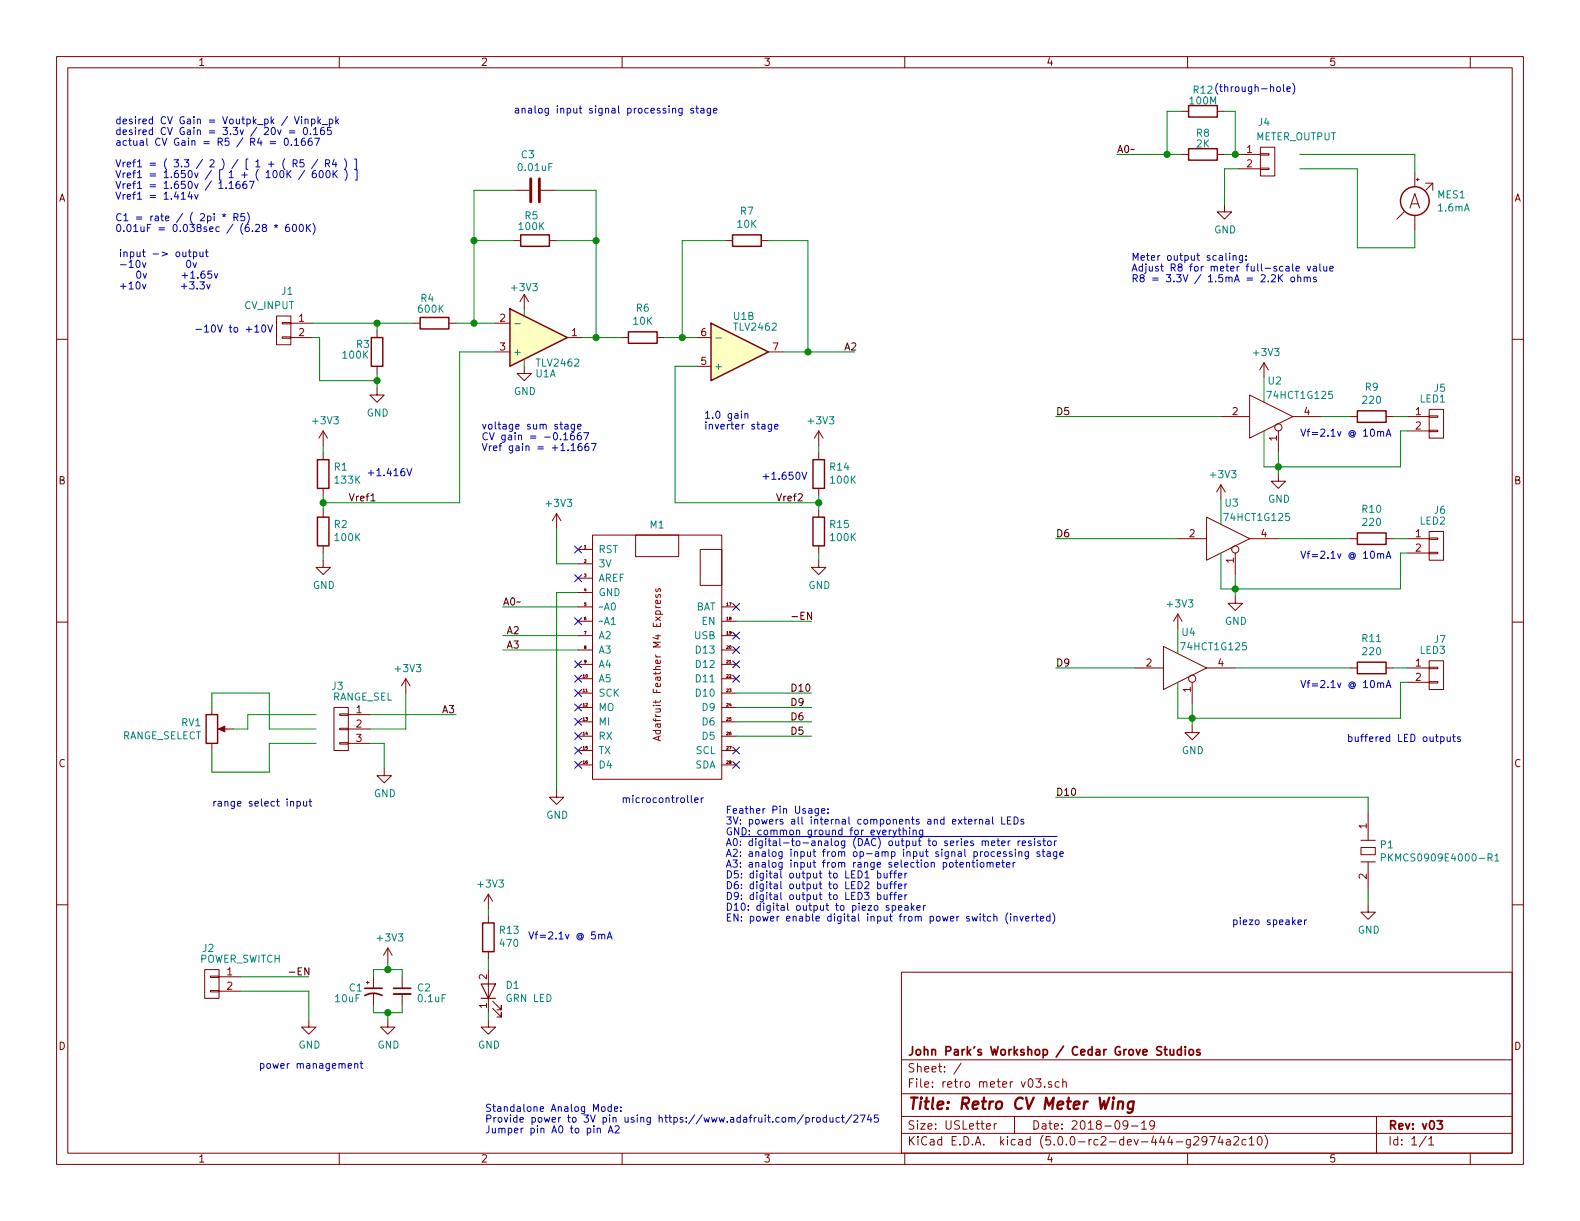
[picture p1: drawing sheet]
<svg xmlns="http://www.w3.org/2000/svg" width="279mm" height="216mm" viewBox="0 0 279 216" stroke-linecap="round" stroke-linejoin="round" font-family="sans-serif">
<g fill="none" stroke="#840000" stroke-width=".18">
<path d="M10 10h259.4v195.9h-259.4zM12 12h255.4v191.9h-255.4zM60 10v2M110 10v2M160 10v2M208.9 19.7h1.3M210 10v2M215.3 19.7h1.2M260 10v2M90.8 33.7h2.8M95.6 33.7h2.8M208.9 27.3h1.3"/>
<path d="M215.3 27.3h1.2M216.5 36.2v1.3h1.3l-1.3 1.2-1.2-1.2h1.2M219.1 27.3h3.8M219.1 29.8h3.8M222.9 29.7h1.5v.3h-1.5zM222.9 27.2h1.5v.2h-1.5zM222.9 26h2.5v5.1h-2.5zM248.3 37.5l-1.3 1.2M250.2 30.5v2.5M250.2 38.1v2.5M250.4 31.8h.6M250.7 31.5v.5"/>
<path d="M252.1 32.4h1.3v1.3M253.4 32.4l-1.3 1.3M10 60h2M48.9 55.9h2.5v5.1h-2.5zM49.9 59.6h1.5v.2h-1.5zM49.9 57h1.5v.3h-1.5zM51.4 57.2h3.8M51.4 59.7h3.8M66.7 58.4v1.3M73 57.2h1.3M79.4 57.2h1.2M87.6 57.2h2.6"/>
<path d="M90.8 42.5h1.3M92.7 52.1l-.8 1.2M92.7 52.1v2.5M92.7 52.1l.8 1.2M97.2 42.5h1.2M100.3 59.7h2.6M109.9 59.7h1.2M116.2 59.7h1.3M123.2 59.7h2.5M128.3 42.5h1.2M134.6 42.5h1.3M267.4 60h2"/>
<path d="M57.1 76.2v2.5M57.1 76.2l-.7 1.3M57.1 76.2l.8 1.3M66.7 68.6v1.3h1.2l-1.2 1.2-1.3-1.2h1.3M66.7 64.8v1.2M87.6 62.2h2.6M92.7 64.8v1.2h1.3l-1.3 1.3-1.3-1.3h1.3M123.2 64.8h2.5M135.9 62.2h2.5M144.8 76.2v2.5M144.8 76.2l-.8 1.3M144.8 76.2l.7 1.3"/>
<path d="M215.9 73.7h5.1M221 69.9l7.6 3.8-7.6 3.8zM223.5 64.1l-.7 1.3M223.5 64.1v2.6M223.5 64.1l.8 1.3M226.1 76.2v3.8M228.6 73.7h5.1M238.8 73.7h1.2M245.1 73.7h1.3M248.9 73.7h3.8M248.9 76.2h3.8M252.7 76.1h1.6v.2h-1.6z"/>
<path d="M252.7 73.5h1.6v.3h-1.6zM252.7 72.4h2.6v5.1h-2.6zM57.1 99.1v1.2h1.3l-1.3 1.3-1.2-1.3h1.2M57.1 80v1.3M57.1 86.4v1.2M57.1 90.2v1.2M57.1 96.5v1.3M98.4 90.8l-.7 1.3M98.4 90.8v2.5M98.4 90.8l.8 1.3M102.2 97.2h2.6M102.2 99.7h2.6"/>
<path d="M104.8 94.6h22.8v43.2h-22.8zM112.4 94.6h7.6v3.8h-7.6zM123.8 97.2h3.8v6.3h-3.8zM144.8 99.1v1.2h1.2l-1.2 1.3-1.3-1.3h1.3M144.8 80v1.3M144.8 86.4v1.2M144.8 90.2v1.2M144.8 96.5v1.3M208.3 95.3h5.1M213.4 91.4l7.6 3.9-7.6 3.8zM215.9 85.7l-.8 1.3M215.9 85.7v2.6"/>
<path d="M215.9 85.7l.8 1.3M218.4 97.8v3.8M221 95.3h5.1M226.1 83.8v1.3h1.2l-1.2 1.3-1.3-1.3h1.3M238.8 95.3h1.2M245.1 95.3h1.3M248.9 95.3h3.8M248.9 97.8h3.8M252.7 97.7h1.6v.2h-1.6zM252.7 95.1h1.6v.3h-1.6zM252.7 94h2.6v5.1h-2.6zM10 110h2"/>
<path d="M102.2 107.3h2.6M102.2 109.9h2.6M102.2 112.4h2.6M102.2 114.9h2.6M102.2 117.5h2.6M102.2 102.2h2.6M102.2 104.8h2.6M116 105.2v.3l.1 .1h.2l.1-.4h.3v.4M116 104.1v.3l.1 .2 .2-.1 .1-.4h.3v.5M116.7 106.2l.1 .4-.2 .1h-.6v-.5l.3-.1 .1 .6M127.6 107.3h2.6M127.6 109.9h2.6"/>
<path d="M127.6 112.4h2.6M127.6 114.9h2.6M127.6 117.5h2.6M200.7 118.1h5M205.7 114.3l7.7 3.8-7.7 3.8zM208.3 108.6l-.8 1.3M208.3 108.6v2.5M208.3 108.6l.7 1.3M213.4 118.1h5M218.4 105.4v1.3h1.3l-1.3 1.3-1.2-1.3h1.2M238.8 118.1h1.2M245.1 118.1h1.3"/>
<path d="M248.9 118.1h3.8M252.7 118h1.6v.2h-1.6zM252.7 116.8h2.6v5.1h-2.6zM267.4 110h2M37.5 125.1v1.3M37.5 131.4v1.3M39 128.9h2.3M59.1 125.1h2.5v7.6h-2.5zM60.1 131.3h1.5v.3h-1.5zM60.1 128.8h1.5v.2h-1.5zM60.1 126.2h1.5v.3h-1.5zM61.6 126.4h3.8"/>
<path d="M61.6 128.9h3.8M61.6 131.4h3.8M67.9 135.9v1.3h1.3l-1.3 1.2-1.2-1.2h1.2M71.8 120l-.8 1.3M71.8 120v2.6M71.8 120l.7 1.3M98.4 139.7v1.3h1.3l-1.3 1.2-1.2-1.2h1.2M102.2 120h2.6M102.2 122.6h2.6M102.2 125.1h2.6M102.2 127.6h2.6M102.2 130.2h2.6"/>
<path d="M102.2 132.7h2.6M102.2 135.3h2.6M116.4 130.3v.6M116.8 130.1l-1.3 .5 1.3 .4M127.6 120h2.6M127.6 122.6h2.6M127.6 125.1h2.6M127.6 127.6h2.6M127.6 130.2h2.6M127.6 132.7h2.6M127.6 135.3h2.6M210.8 128.3v1.2h1.3l-1.3 1.3-1.3-1.3h1.3"/>
<path d="M210.8 120.7v3.8M248.9 120.7h3.8M252.7 120.5h1.6v.3h-1.6zM10 160h2M86.4 158.1v2.6M86.4 158.1l-.8 1.3M86.4 158.1l.7 1.3M240.7 149.9h2.5v1.2h-2.5zM240.7 152.4h2.5M240.7 148.6h2.5M241.9 143.5v5.1M241.9 152.4v5.1"/>
<path d="M267.4 160h2M36.2 171.5h2.5v5h-2.5zM37.2 175.1h1.5v.3h-1.5zM37.2 172.6h1.5v.2h-1.5zM38.7 172.7h3.8M38.7 175.3h3.8M64.8 173.7h.5M65 173.5v.5M66 172.7v2.1M66 175.8v2M68.6 167.6l-.8 1.3M68.6 167.6v2.6"/>
<path d="M68.6 167.6l.7 1.3M71.1 172.7v2.1M71.1 175.8v2M86.4 161.9v1.3M86.4 168.3v1.2M86.4 171.5v7.6M87.1 178.3l1.5 1.5v-.7v.7h-.7M87.1 177l1.5 1.6v-.8v.8h-.7M159.4 171.9h108v32h-108zM241.9 160v1.3h1.3l-1.3 1.3-1.2-1.3h1.2M54.6 180.3v1.3h1.3l-1.3 1.3-1.3-1.3h1.3M68.6 180.3v1.3h1.2l-1.2 1.3-1.3-1.3h1.3"/>
<path d="M86.4 180.3v1.3h1.2l-1.2 1.3-1.3-1.3h1.3M159.4 197.4h108M159.4 193.4h108M159.4 187.4h108M170 188l-1.3 1.9M174.4 199.2l.8-.2-.1-.2-.4-.1-.3 .2 .1 .7h.6M175.8 198.7v1M176.2 198.7l-.3 .1-.1 .2M179.4 197.4v3M183.2 190.8h.9l-.5 .5 .4 .2v.6l-.2 .2-.6-.2M184.7 192.1v.2M186 191.3h-.4l-.2 .2v.2l.6 .1v.4h-.6"/>
<path d="M187.3 191.3h-.4l-.3 .2 .1 .7h.6M187.9 191.4l.3-.1h.3l.1 1M187.9 190.8v1.5M199.4 198.8l-.1 .2a.48 .48 0 0 1-.6 0v-.7a.48 .48 0 0 1 .6-.1l.1 .1a1.19 1.19 0 0 1-.2 1.3l-.5 .1M200.1 199.1h1.1M201.9 198.6l.4-.4v1.5M201.9 199.7h.8M204.2 198.8l-.3 .3h-.3l-.3-.3v-.3l.2-.3h.4l.2 .1a1.13 1.13 0 0 1-.2 1.3l-.4 .1M243.4 197.4v6.5M60 203.9v2M110 203.9v2M159.4 200.4h108"/>
<path d="M160 203.9v2M210 203.9v2M210.5 201.5v1.2l-.3 .3-.3-.1M210.5 201.5h-.4l-.3 .3 .1 .5 .2 .2 .4-.1M211.1 201.1l.3-.1h.3l.3 .4-1 1.1h1M213.4 201.6l-.1 .2a.48 .48 0 0 1-.7 0v-.7a.48 .48 0 0 1 .7-.1v.1a1.19 1.19 0 0 1-.2 1.3l-.4 .1M213.9 201h1l-.6 1.5M215.8 200.9l-.4 1.1h.9M216.1 201.5v1M216.9 201.5h.6l.1 1M217.6 201.8l-.6 .1a.29 .29 0 0 0-.2 .3 .29 .29 0 0 0 .2 .3l.6-.1M218.2 201.1l.2-.1h.4l.2 .4-.9 1.1h.9"/>
<path d="M220.3 201.5h-.4l-.3 .3 .1 .5 .2 .2 .4-.1M220.9 201.4l.4-.4v1.5M220.9 202.5h.9M222.5 201.1l.2-.1a.81 .81 0 0 1 .6 .6 .81 .81 0 0 1-.3 .8l-.2 .1a.79 .79 0 0 1-.3-1.4zM223.7 200.8a1.71 1.71 0 0 1 0 2.2M252.2 200.9l-1.2 1.9M252.7 201.4l.4-.4v1.5M252.7 202.5h.8M260 203.9v2"/>
<circle cx="226.1" cy="75.6" r=".63"/>
<circle cx="218.4" cy="97.2" r=".63"/>
<circle cx="210.8" cy="120" r=".63"/>
</g>
<g fill="none" stroke="#840000" stroke-width=".3">
<path d="M64.5 176a3.2 3.2 0 0 1 3.1 0M64.5 174.8h3.1M69.6 174.8h3M205.8 185.6h.6M206 185.1v1.3l.4 .2M206.9 185.6l.1 .9 .3 .1 .2-.2M207.5 185.6v1M208.9 185.6h-.4l-.3 .3 .1 .5 .2 .2 .4-.1M208.9 185.1v1.5M209.6 185.1v.1M209.6 185.6v1M210.3 185.7l.2-.1 .5 .1v.7l-.3 .2-.4-.2z"/>
<path d="M212.2 185.6a.37 .37 0 0 0-.6 .2l.1 .2 .5 .1v.2l-.2 .3-.4-.1M254.1 198.2h1l-.5 .6 .4 .1v.6l-.2 .2-.7-.2"/>
</g>
<path d="M196.8 194.8l-.1 1.3M196.9 194.1l-.1 .1 .1 .1 .1-.1-.1-.1v.2M197.8 194.9a.5 .5 0 0 1 .8 .1l-.1 1.1M197.8 194.8l-.2 1.3M200.5 194.8l-.2 1.6a.6 .6 0 0 1-.9 .3M200.5 194.8a.68 .68 0 0 0-1 .3l-.1 .6 .2 .3 .1 .1 .6-.1" fill="none" stroke="#840000" stroke-width=".41"/>
<g fill="none" stroke="#840000" stroke-width=".25">
<path d="M210.2 18.7h5.1v2h-5.1zM210.2 26.3h5.1v2h-5.1zM65.7 59.7h2v5.1h-2zM74.3 56.1h5.1v2.1h-5.1zM90.2 54.6l10.1 5.1-10.1 5.1zM92.1 41.5h5.1v2.1h-5.1zM111.1 58.7h5.1v2h-5.1zM125.7 57.2l10.2 5-10.2 5.1zM129.5 41.5h5.1v2.1h-5.1zM240 72.6h5.1v2.1h-5.1zM56.1 81.3h2.1v5.1h-2.1zM56.1 91.4h2.1v5.1h-2.1z"/>
<path d="M143.8 81.3h2v5.1h-2zM143.8 91.4h2v5.1h-2zM240 94.2h5.1v2.1h-5.1zM240 117.1h5.1v2h-5.1zM36.4 126.4h2.1v5h-2.1zM85.3 163.2h2.1v5.1h-2.1z"/>
<circle cx="250.2" cy="35.6" r="2.54"/>
</g>
<g fill="none" stroke="#0000c2" stroke-width=".18">
<path d="M120.6 19.2v1.1l-.2 .1-.3-.1M120.6 19.2h-.3l-.3 .2 .1 .5h.5M122.6 19.2h-.3l-.2 .1 .1 .2 .4 .1v.3h-.5M123 19.2h.5M123.2 18.7v1.1l.3 .2M124 19.2h.4l.1 .8M124.5 19.5h-.4l-.2 .2 .1 .2h.5M125.7 19.2v1l-.3 .2-.3-.1M125.7 19.2h-.4l-.3 .2 .1 .5h.6M126.2 19.6l.6-.1-.1-.3h-.3l-.2 .1v.6h.5M225.9 15.4l.3-.1 .2 .2-.1 .6-.3 .1-.2-.2zM227 14.9v1.1l.2 .2"/>
<path d="M227.6 15.7l.6-.1-.1-.2-.3-.1-.2 .2v.6h.5M228.6 14.7a1.47 1.47 0 0 1 0 2M32.1 35.2h.7M33.6 33.9l-.3 .9h.8M33.9 34.4v.8M34.4 34.4l.3 .8 .3-.8M37.9 37.8v.1M37.9 38.2v.8M38.7 33.3h.7M39.3 37.9l.3 .2 .3-.2M39.4 38.3l.2-.2 .2 .2M39.6 37.8v.3"/>
<path d="M40 33.2v.1M40.5 32.4l.4-.3v1.2M40.5 33.3h.7M41.4 38.4l.6-.1v-.4l-.1-.1h-.5v1.2M41.7 38.4l.4 .6M42.3 32.1l-.4 .1-.2 .4 .1 .6 .2 .1h.3l.2-.2-.2-.5-.3-.1-.3 .3M43.2 37.8h-.6v.6l.5-.1 .2 .2v.3l-.2 .2-.5-.1M43.5 32.1h-.3a.87 .87 0 0 0 0 1.2l.4-.1v-.5l-.4-.2-.2 .3M43.7 37.6a1.47 1.47 0 0 1 0 1.9M44.1 32.1h.8l-.5 1.2M47.8 25h.9M47.8 25.4h.9"/>
<path d="M48.5 39.9l.3 .1 .3-.1M48.8 39.7v.3M50.4 24.6l.2-.2a.69 .69 0 0 1 .4 .7 .69 .69 0 0 1-.4 .6l-.2-.1-.1-.4zM50.4 28.1a1.47 1.47 0 0 0 0 1.9M50.7 30.1v1.3M50.9 30.7l.6 .7M51.1 39.7h-.2a.79 .79 0 0 0-.2 1.2h.4l.1-.5-.2-.2h-.3l-.2 .2M51.2 23.1h.9M51.2 23.5h.9M51.5 30.1l-.8 .8M51.5 25.6v.1M51.8 28.9l.7-.1v-.4l-.2-.2h-.5v1.3"/>
<path d="M51.8 39.8l.2-.1a.69 .69 0 0 1 .4 .6 .69 .69 0 0 1-.4 .6l-.2-.2-.1-.2zM52.1 24.8l.3-.4v1.3M52.1 25.7h.7M52.1 28.9l.5 .6M53 39.8l.2-.1a.67 .67 0 0 1 .5 .6 .67 .67 0 0 1-.5 .6l-.3-.4zM53.3 20.6v.2M53.3 21.1v.8M53.7 28.2h-.6l-.1 .7 .5-.2 .3 .3v.3l-.3 .2-.5-.1M53.8 22.7l.1-.2a.67 .67 0 0 1 .5 .7 .67 .67 0 0 1-.5 .6l-.2-.2-.1-.3zM53.9 24.4l-.4 .1a.87 .87 0 0 0 0 1.2l.4-.1v-.6l-.4-.1-.2 .3M53.9 30.1l-1.1 1.6M53.9 21.2l.2-.1h.3l.1 .8"/>
<path d="M53.9 21.1v.8M54.2 39.7v1.2M54.9 23.7v.1M54.9 39.7l-.7 .7M55.1 21.1h.3l.3 .2-.1 .5h-.5M55.1 24.4h-.2a.79 .79 0 0 0-.2 1.3l.5-.1v-.6l-.5-.1-.2 .3M55.1 21.1v1.2M55.3 39.5a1.47 1.47 0 0 1 0 1.9M55.4 22.9l.4-.4v1.3M55.4 23.8h.8M55.7 24.4h.8l-.5 1.3M55.8 30.1l-.4 .1a.87 .87 0 0 0 0 1.2h.4l.2-.5-.3-.3h-.3l-.2 .3"/>
<path d="M56.2 28.2l-1.1 1.6M56.2 20.6v1.3M56.4 21.4l.3 .5M56.5 30.3l.2-.2a.67 .67 0 0 1 .5 .7 .67 .67 0 0 1-.5 .6l-.2-.1-.1-.4zM56.7 21.1l-.5 .4M57 22h.9M57.3 22.5l-.5 .2-.1 .4v.6l.2 .1 .4-.1 .1-.1-.1-.5-.4-.1-.2 .3M57.6 28.9h.6v-.5l-.1-.2h-.5v1.3M57.8 30.3l.1-.2a.67 .67 0 0 1 .5 .7 .67 .67 0 0 1-.5 .6l-.3-.5zM57.9 28.9l.4 .6M58.2 21.1h.4l.3 .2-.2 .5h-.5M58.2 21.1v1.2"/>
<path d="M58.5 22.5h-.6v.6l.2-.1 .4 .1v.6l-.1 .1-.5-.1M58.9 30.1v1.3M59.1 28.2l-.3 .9h.8M59.1 30.7l.5 .7M59.4 20.6v1.3M59.4 28.7v.8M59.5 21.4l.4 .5M59.6 30.1l-.7 .8M59.9 21.1l-.5 .4M60.9 28.1a1.47 1.47 0 0 1 0 1.9M61 30a1.47 1.47 0 0 1 0 1.9M62.7 28.1h.3v1.8h-.3"/>
<path d="M62.8 30h.3v1.9h-.3M24.3 48.1l.2-.2a.67 .67 0 0 1 .4 .7 .67 .67 0 0 1-.4 .6l-.3-.5zM25.2 46.5l.3 .8 .3-.8M25.2 50.3l.3 .8 .3-.8M25.3 48.4l.3 .8 .3-.8M32.1 50.6h.9M32.2 48.7h1M32.6 50.1v1M32.7 48.2v1M33.1 46.2l.2-.2a.67 .67 0 0 1 .4 .7 .67 .67 0 0 1-.4 .6l-.3-.2v-.3zM33.3 44.6h.5M33.5 44.1v1.1l.3 .2"/>
<path d="M33.5 49.8h.8l-.4 .5 .4 .1-.1 .7h-.5l-.2-.1M33.7 48.3l.4-.4v1.3M33.7 49.2h.7M34.1 46.5l.3 .8 .3-.8M34.2 44.6h.4l.2 .2-.1 .5h-.5M34.2 44.6v1.2M34.9 51v.1M35 49.1v.1M35.4 44.6v.7l.3 .1 .2-.1M35.4 49.8h.7l-.4 .5 .4 .1v.5l-.2 .2-.5-.1M35.9 44.6v.8M36.1 47.9l-.3 .1a.87 .87 0 0 0 0 1.2l.3-.1 .2-.4-.3-.3h-.2l-.3 .3"/>
<path d="M36.3 44.6h.5M36.5 44.1v1.1l.3 .2M36.6 50.3l.3 .8 .3-.8M37.4 47.9h-.6v.6l.1-.1 .5 .1v.6l-.2 .1-.4-.1M37.9 48.4l.3 .8 .3-.8M45.1 57.8l.3-.3v1.2M45.1 58.7h.7M46.4 57.6l.2-.1a.67 .67 0 0 1 .4 .6 .67 .67 0 0 1-.4 .6l-.2-.1-.1-.4zM47.3 57.5l.5 1.2 .4-1.2M48.6 40.2l.2-.2 .2 .2M54.4 40.2l.5 .7M216.8 44.8v1l.2 .2"/>
<path d="M217.4 44.8v.1M217.4 45.2v.8M218.1 45.3l.1-.1h.3l.1 .8M218.1 45.2v.8M219.7 45.2v1.1l-.2 .2-.3-.1M219.7 45.2h-.3l-.2 .2 .1 .6h.4M220.3 45.9v.1M220.3 45.2v.2M226.1 48.6v1.2M226.3 49.1l.5 .7M226.8 48.6l-.7 .7M228.3 49.1l.2-.1 .4 .1v.5l-.1 .2h-.3l-.2-.1z"/>
<path d="M228.6 46.7v1.1l.2 .1M229.2 47.5l.6-.1-.1-.3h-.3l-.2 .2v.6h.5M229.5 49.1l.2-.1h.3v.8M229.5 48.6v1.2M230.6 49.1l.2-.1h.3l.1 .8M230.6 49v.8M231.2 47.1l.3 .8 .3-.8M231.2 49.2l.1-.2h.3l.1 .8M232.3 47.1h.4l.1 .8M232.7 49h-.3l-.1 .2v.2l.4 .1v.3h-.4M232.8 47.4h-.4l-.2 .2 .1 .3h.5M233.4 46.7v1.1l.2 .1"/>
<path d="M234.1 47.1v.8h.3l.2-.1M234.6 47.1v.8M235.2 47.5l.6-.1-.1-.3h-.3l-.2 .2v.6h.5M99.7 76.9l.3-.4v1.3M99.7 77.8h.7M99.9 75.1h.5l.1 .8M100.5 75.3l-.5 .1-.2 .2 .1 .2h.6M101 78.8l.4-.4v1.3M101 79.7h.7M101.5 76.5l-.4 .1a.87 .87 0 0 0 0 1.2l.4-.2v-.5l-.4-.1-.2 .2M101.6 75l-.1 1.2-.1 .1-.3-.1M101.6 75.1l-.4-.1-.2 .3 .1 .5h.5"/>
<path d="M102.2 75.4l.5-.1v-.2l-.4-.1-.1 .2v.6h.5M102.7 76.5l-.4 .1a.81 .81 0 0 0 0 1.2l.4-.1 .1-.5-.2-.2h-.3l-.2 .2M102.8 78.4l-.4 .1a.87 .87 0 0 0 0 1.2l.4-.1 .1-.5-.2-.2h-.3l-.2 .2M103.2 76.5h.9l-.6 1.3M104 78.4l-.3 .1a.87 .87 0 0 0 0 1.2l.4-.1v-.6l-.4-.1-.3 .2M104.6 78.4h.8l-.5 1.3M131.7 73.3l.2-.2 .3 .1 .1 .8M131.7 73.1v.9M136.4 75v1l-.2 .3-.3-.1M136.4 75.1l-.3-.1-.3 .3 .2 .5h.4M137 75.4l.6-.1-.1-.2-.3-.1-.2 .2v.6h.5M243.6 76.4l.2-.1 .3 .1v.7"/>
<path d="M244.1 76.5l.2-.2 .3 .1 .1 .7M245.1 77.1l.4-1.2 .4 1.2M245.2 76.8h.6M72 82.9l.4 1.2 .4-1.2M141.8 83.5l.4 1.3 .5-1.3M243.6 98l.2-.1h.3v.8M244.1 98.1l.2-.2h.3l.1 .8M245.1 98.7l.4-1.2 .4 1.2M245.2 98.4h.6M243.6 120.9l.2-.1h.3v.8M244.1 120.9l.2-.1h.3l.1 .8M245.1 121.6l.4-1.3 .4 1.3"/>
<path d="M245.2 121.2h.6M255.9 130.3l.1 .8h.3l.2-.1M256.5 130.3v.8M256.9 130.3h.5M257 129.8v1.1l.4 .2M258.2 130.3h-.3l-.2 .2 .1 .1 .4 .2v.3h-.5M52.5 141.8l.4-.1 .2 .2-.1 .6h-.5M52.5 141.7v1.3M53.7 141.7v.8h.4l.1-.1M54.2 141.7v.8M54.6 141.7h.5M54.8 141.3v1.1l.3 .1"/>
<path d="M122.3 140.6v1.1l.1 .2M122.9 141.5l.6-.1-.1-.3h-.4l-.1 .1v.7h.5M124 141.1v.8M124.4 141.1l-.4 .2M144.7 143v1l-.2 .2h-.3M144.7 143h-.4l-.2 .2 .1 .6h.5M145.3 143.4l.6-.1-.1-.3h-.4l-.1 .2v.6h.5M146.4 143.7v.1M146.4 143v.2M155.2 154.5l.3-.1 .3 .2-.1 .6h-.5M155.2 156.4l.3-.1 .3 .2-.1 .6h-.5M155.2 158.3l.3-.1 .3 .2-.1 .6h-.5"/>
<path d="M155.2 154v1.2M155.2 155.9v1.2M155.2 157.8v1.3M156.3 154.4l.1 .8h.3l.2-.1M156.3 156.3l.1 .8h.3l.2-.1M156.3 158.2l.1 .8 .3 .1 .2-.2M156.9 154.4v.8M156.9 156.3v.8M156.9 158.2v.9M157.3 156.3h.5M157.3 158.2h.5M157.8 154l-.3 .2v1"/>
<path d="M157.8 155.9l-.3 .2v1M157.8 157.8l-.3 .2v1.1M157.9 146.8l.3 .8M158 156.3h.5M158 158.2h.5M158.5 146.8l-.4 1.1-.2 .2M158.5 154l-.3 .2v1M158.5 155.9l-.3 .2v1M158.5 157.8l-.3 .2v1.1M158.8 146.8h.5M158.9 154.8l.6-.1-.1-.2-.3-.1-.2 .2v.6h.5M158.9 156.7l.6-.1-.1-.2-.3-.1-.2 .2v.6h.5"/>
<path d="M158.9 158.6l.6-.1-.1-.2-.3-.1-.2 .2v.6h.5M159 146.4v1l.3 .2M159.7 146.9l.2-.1h.3l.1 .8M159.7 146.4v1.2M160 154.4v.8M160 156.3v.8M160 158.2v.9M160.4 154.4l-.4 .2M160.4 156.3l-.4 .2M160.4 158.2l-.4 .2M160.9 146.8v.8M161.2 159.7v1.3"/>
<path d="M161.5 146.9l.1-.1h.4v.8M161.5 146.8v.8M163.2 146.8l-.1 1.1-.2 .2-.3-.1M163.2 146.8h-.4l-.2 .2 .1 .6h.5M169.7 152.9l.7-.1-.1-.2-.3-.1-.3 .2 .1 .6h.5M170.9 152.6l.2-.1 .3 .1v.7M170.9 152.5v.8M171.3 145.3l.6-.1-.1-.3h-.4l-.1 .2v.6h.5M172.1 152.1v1.1l.3 .1M172.4 144.9v.8M172.8 144.9l-.4 .2M172.8 152.5v.8"/>
<path d="M173.2 145l.2-.1h.3l.1 .8M173.2 144.9v.8M173.4 152.6l.2-.1 .3 .1 .1 .5-.1 .2h-.3l-.2-.1zM173.4 147.9h13.5M173.7 148.8l.2-.1h.3v.8M174.2 148.9l.2-.2h.3l.1 .8M174.3 144.9h.5l.1 .8M174.5 152.6l.2-.1 .3 .1 .1 .7M174.5 152.5v.8M174.9 145.2h-.4l-.2 .2v.3h.6M175.1 152.7l.2-.2 .3 .1v.7M175.3 149.1l.6-.1v-.3h-.4l-.2 .2 .1 .6h.5"/>
<path d="M175.5 144.4v1.1l.2 .2M175.9 150.6h-.4l-.2 .2 .1 .6h.5M176.2 152.9l.6-.1-.1-.2-.3-.1-.2 .2v.6h.5M176.3 148.7h.5M176.4 151l.6-.1-.1-.3h-.4l-.1 .2v.6h.5M176.5 148.3v1.1l.3 .1M177.1 144.4v1.3h.6M177.1 149.1l.6-.1v-.3h-.4l-.2 .2 .1 .6h.5M177.1 152.5h.5M177.3 152.1v1.1l.3 .1M177.9 150.6h-.3l-.2 .2 .1 .2 .4 .1v.3h-.5M178 152.9l.6-.1-.1-.2-.3-.1-.2 .2 .1 .6h.4"/>
<path d="M178.2 145.1h.4M178.3 148.7v.8M178.6 148.7l-.3 .2M178.8 144.4h-.6v1.3h.6M178.9 150.6h-.3l-.1 .2v.2l.4 .1v.3h-.4M179.1 152.5v.8M179.3 144.4a.64 .64 0 0 1 .7 .7 .64 .64 0 0 1-.7 .6zM179.5 152.5l-.3 .1-.1 .1M179.6 150.2v.1M179.6 150.6v.8M180 148.7v.8M180.2 150.7l.1-.1h.3l.1 .8"/>
<path d="M180.2 150.6v.8M180.4 148.7l-.4 .2M180.8 149.1l.6-.1-.1-.3h-.4l-.1 .2v.6h.5M181 144.9h-.3l-.2 .2 .1 .1 .4 .2v.3h-.5M181.9 150.6v1l-.3 .3-.3-.1M181.9 150.6h-.4l-.2 .2 .1 .6h.5M182.3 148.7h-.3l-.1 .2v.1l.4 .2v.3h-.4M183 148.3v.1M183 148.7v.8M183.8 150.6h-.3l-.1 .2v.2l.4 .1v.3h-.4M184 148.7h-.3l-.2 .2v.1l.5 .2v.3h-.5M184.3 150.6h.5"/>
<path d="M184.4 148.7h.5M184.5 150.2v1.1l.3 .1M184.6 148.3v1.1l.3 .1M185.2 150.6h.5v.8M185.3 148.8l.2-.1 .4 .1v.5l-.1 .2h-.3l-.2-.1zM185.7 150.9l-.4 .1-.2 .1 .2 .3h.4M186.5 148.7v.8M186.8 148.7h-.2l-.1 .2M186.9 150.6l-.1 1.1-.2 .2-.3-.1M186.9 150.6h-.4l-.2 .2 .1 .6h.5M187.4 151l.6-.1v-.3h-.4l-.2 .2 .1 .6h.5M106.4 165.4l.2-.2 .3 .1 .1 .7"/>
<path d="M107.4 166l.4-1.2 .4 1.2M107.5 165.7h.6M157.2 160.2l-.3-.1-.2 .2 .1 .2 .4 .1v.3h-.5M157.8 160.2l.3-.1 .3 .3-.1 .5h-.5M157.8 160.1v1.3M158.9 160.5l.6-.1-.1-.2-.3-.1-.2 .2v.6h.5M160 160.2h.5l.1 .8M160.6 160.4l-.5 .1-.1 .2v.2h.6M161.3 160.5l.3 .5M161.6 160.1l-.4 .5M162.1 160.5l.6-.1v-.2l-.4-.1-.2 .2 .1 .6h.5M163.3 160.1v.9"/>
<path d="M163.7 160.1l-.3 .1-.1 .2M175.2 162.1l-.4-.1-.2 .3 .1 .5h.5M175.7 162.2l.2-.2 .3 .1 .1 .8M175.7 161.6v1.3M178.2 161.4a1.47 1.47 0 0 0 0 1.9M178.7 161.6v.1M178.7 162v.9M179.3 162.2l.2-.2 .3 .1 .1 .8M179.3 162v.9M180.3 162l.3 .9 .3-.9M181.4 162.4l.6-.1-.1-.2-.3-.1-.2 .2v.6h.5M182.5 162v.9"/>
<path d="M182.9 162l-.4 .3M183.1 162h.5M183.3 161.6v1.1l.3 .2M184 162.4l.6-.1-.1-.2-.4-.1-.1 .2v.6h.5M185.7 162.1l-.4-.1-.2 .3 .1 .5h.5M185.7 161.6v1.3M186.2 161.4a1.47 1.47 0 0 1 0 1.9M229.5 163.1l.6-.1v-.3h-.4l-.2 .1 .1 .6h.5M230.7 162.7v.8M231.1 162.7l-.4 .2M61.6 188.5l.6-.1-.1-.3h-.4l-.1 .1v.6h.5M62.7 188.2l.2-.1h.3l.1 .8"/>
<path d="M62.7 188.1v.8M63.7 188.1h.5M63.9 187.6v1.1l.3 .2M105.6 199.6l.2-.1h.3l.1 .8M105.6 199.5v.8M106.4 195.8l.2-.1 .4 .1v.5l-.1 .2h-.3l-.2-.1zM107.7 200h.6M108.1 195.7h-.4l-.2 .2 .1 .6h.5M108.1 195.2v1.3M108.7 196.1l.5-.1v-.3h-.4l-.1 .2v.6h.5M108.8 199.2l.4-.1 .3 .3-.8 .9h.8M109.8 196.4v.1"/>
<path d="M109.8 195.7v.2M140 197.8l.2-.2h.3l.1 .8M142.1 197.1l-1.1 1.6M142.5 197.6h.4l.2 .2-.1 .6h-.5M142.5 197.6v1.3M143.7 197.6v.8M144 197.6l-.3 .2M144.5 197.6h.3l.3 .2-.2 .6h-.3l-.2-.1zM146.2 197.6h-.4l-.3 .2 .2 .6h.5M146.2 197.2v1.2M146.8 197.6v.8h.3l.2-.1M147.3 197.6v.8"/>
<path d="M148.4 197.6h-.3l-.3 .2 .2 .6h.4M148.8 197.6h.5M149 197.2v1l.3 .2M150.6 197.1l-1.1 1.6M151 197.3l.5-.1 .2 .3-.8 .9h.8M152.1 197.2h.9l-.6 1.2M153.7 197.1l-.3 .9h.8M154 197.6v.8M155.3 197.2h-.6l-.1 .6 .5-.2 .2 .3v.3l-.2 .2-.5-.1M107.6 200.3l.4-1.2 .4 1.2"/>
</g>
<g fill="none" stroke="#008400" stroke-width=".18">
<path d="M208.9 19.7h-2.5v7.6M216.5 19.7h1.9v7.6M90.8 33.7h-7v23.5M98.4 33.7h7v26M197.5 27.3h11.4M216.5 27.3h2.6M219.1 29.8h-2.6v6.4M229.9 29.8h10.1v14h10.2v-3.2M229.9 27.3h20.3v3.2M55.2 57.2h17.8M55.2 59.7h1.3v7.6h10.2M66.7 57.2v1.2"/>
<path d="M80.6 57.2h7M83.8 42.5h7M92.7 54.6v1.3M98.4 42.5h7M102.9 59.7h7M117.5 59.7h5.7M128.3 42.5h-7.7v17.2M135.9 42.5h7v19.7M57.1 78.7v1.3M66.7 66v2.6M87.6 62.2h-6.3v26.7h-24.2M92.7 63.5v1.3"/>
<path d="M123.2 64.8h-3.8v24.1h25.4M138.4 62.2h12.7M144.8 78.7v1.3M186.7 73.7h29.2M223.5 76.2v6.4h24.1v-6.4h1.3M223.5 66.7v4.4M233.7 73.7h5.1M246.4 73.7h2.5M57.1 87.6v2.6M57.1 97.8v1.3M98.4 93.3v6.4h3.8M144.8 87.6v2.6"/>
<path d="M144.8 97.8v1.3M186.7 95.3h21.6M215.9 97.8v6.3h31.7v-6.3h1.3M215.9 88.3v4.4M226.1 95.3h12.7M226.1 80v3.8M246.4 95.3h2.5M88.9 112.4h13.3M88.9 107.3h13.3M88.9 114.9h13.3M102.2 104.8h-3.8v34.9M130.2 109.9h13.3"/>
<path d="M186.7 118.1h14M208.3 111.1v4.5M218.4 118.1h20.4M218.4 101.6v3.8M246.4 118.1h2.5M37.5 125.1v-2.5h10.1v6.3h8.3M55.9 126.4h-12.1v2.5h-2.5M55.9 131.4h-8.3v5.1h-10.1v-3.8M65.4 126.4h15.2M65.4 131.4h2.5v4.5M71.8 122.6v6.3h-6.4M130.2 122.6h13.3"/>
<path d="M130.2 130.2h13.3M130.2 127.6h13.3M130.2 125.1h13.3M208.3 120.7v6.3h39.3v-6.3h1.3M210.8 124.5v3.8M186.7 141h55.2v2.5M241.9 157.5v2.5M42.5 172.7h12.1M42.5 175.3h12.1v5M66 172.7v-1.2h5.1v1.2M66 177.8v1.3h5.1v-1.3M68.6 170.2v1.3"/>
<path d="M68.6 179.1v1.2M86.4 160.7v1.2M86.4 169.5v2M86.4 179.1v1.2"/>
</g>
<g fill="#008400" stroke="#008400" stroke-width=".25">
<circle cx="83.8" cy="57.2" r=".51"/>
<circle cx="105.4" cy="59.7" r=".51"/>
<circle cx="57.2" cy="88.9" r=".51"/>
<circle cx="105.4" cy="42.5" r=".51"/>
<circle cx="66.7" cy="57.2" r=".51"/>
<circle cx="66.7" cy="67.3" r=".51"/>
<circle cx="83.8" cy="42.5" r=".51"/>
<circle cx="68.6" cy="171.5" r=".51"/>
<circle cx="68.6" cy="179.1" r=".51"/>
<circle cx="120.7" cy="59.7" r=".51"/>
<circle cx="142.9" cy="62.2" r=".51"/>
<circle cx="218.4" cy="27.3" r=".51"/>
<circle cx="206.4" cy="27.3" r=".51"/>
<circle cx="226.1" cy="82.6" r=".51"/>
<circle cx="218.4" cy="104.1" r=".51"/>
<circle cx="210.8" cy="127" r=".51"/>
<circle cx="144.8" cy="88.9" r=".51"/>
</g>
<path d="M93.9 31.6v4.1M95.4 31.6v4.1" fill="none" stroke="#840000" stroke-width=".51"/>
<path d="M200.6 26.4l-.6 .1M65.6 88.6h.7M92 106.4l-.6 .1M143.5 108.3v1.2l-.7-1.2v1.2M54.6 171.1v1.3l-.7-1.3v1.3" fill="none" stroke="#000" stroke-width=".18"/>
<path d="M69.6 175.8h3" fill="none" stroke="#840000" stroke-width=".33"/>
<g fill="#ffffc2" stroke="#ffffc2" stroke-width=".18">
<path d="M90.2 54.6l10.1 5.1-10.1 5.1z"/>
<path d="M125.7 57.2l10.2 5-10.2 5.1z"/>
</g>
<path d="M91 57.2h1M126.6 59.8h1M108.1 109.5l.4-.4v1.3M108.1 110.4h.7M108.2 106.7l.2-.1a.69 .69 0 0 1 .4 .6 .69 .69 0 0 1-.4 .7l-.2-.2-.1-.3zM244.3 151.6h.6l.1-.2-.1-.3-.1-.1h-.5v1.2M264.4 151.3l.3-.3v1.2M264.4 152.2h.7" fill="none" stroke="#008484" stroke-width=".18"/>
<g fill="none" stroke="#000084" stroke-width=".18">
<path d="M101.6 96.5l1.2 1.3M102.8 96.5l-1.2 1.3M101.6 101.6l1.2 1.2M101.6 119.4l1.2 1.2M101.6 116.9l1.2 1.2M101.6 109.2l1.2 1.3M102.8 101.6l-1.2 1.2M102.8 119.4l-1.2 1.2M102.8 116.9l-1.2 1.2M102.8 109.2l-1.2 1.3M129.6 114.3l1.2 1.2M129.6 116.9l1.2 1.2"/>
<path d="M129.6 119.4l1.2 1.2M129.6 111.8l1.2 1.2M129.6 106.7l1.2 1.2M130.8 114.3l-1.2 1.2M130.8 116.9l-1.2 1.2M130.8 119.4l-1.2 1.2M130.8 111.8l-1.2 1.2M130.8 106.7l-1.2 1.2M101.6 134.6l1.2 1.3M101.6 132.1l1.2 1.2M101.6 129.6l1.2 1.2M101.6 127l1.2 1.2"/>
<path d="M101.6 124.5l1.2 1.2M101.6 121.9l1.2 1.3M102.8 134.6l-1.2 1.3M102.8 132.1l-1.2 1.2M102.8 129.6l-1.2 1.2M102.8 127l-1.2 1.2M102.8 124.5l-1.2 1.2M102.8 121.9l-1.2 1.3M129.6 132.1l1.2 1.2M129.6 134.6l1.2 1.3M130.8 132.1l-1.2 1.2M130.8 134.6l-1.2 1.3"/>
</g>
<path d="M38.6 128.9l1.2-.5v1z" fill="#840000" stroke="#840000" stroke-width=".18"/>
<path d="M85.1 174h2.5l-1.2 2.5zM85.1 176.5h2.5" fill="none" stroke="#840000" stroke-width=".2"/>
<text font-size="3.5" fill="#840000" x="248.9" y="36.9">A</text>
<text font-size="2.8" fill="#840000" x="160.4" y="196.2">Title: Retro CV Meter Wing</text>
<g font-size="2.1" fill="#840000">
<text x="160.4" y="189.6">Sheet: /</text>
<text x="160.4" y="186.6">John Park's Workshop / Cedar Grove Studios</text>
<text x="160.4" y="192.3">File: retro meter v03.sch</text>
<text x="160.4" y="202.5">KiCad E.D.A. kicad (5.0.0-rc2-dev-444-g2974a2c10)</text>
<text x="160.4" y="199.7">Size: USLetter</text>
<text x="182.4" y="199.7">Date: 2018-09-19</text>
<text x="245.4" y="199.7">Rev: v03</text>
<text x="245.4" y="202.5">Id: 1/1</text>
</g>
<g font-size="1.8" fill="#840000">
<text x="35" y="11.6">1</text>
<text x="85" y="11.6">2</text>
<text x="135" y="11.6">3</text>
<text x="185" y="11.6">4</text>
<text x="235" y="11.6">5</text>
<text x="220.5" y="27.1">1</text>
<text x="220.5" y="29.6">2</text>
<text x="10.4" y="35.6">A</text>
<text x="267.8" y="35.6">A</text>
<text x="52.9" y="56.9">1</text>
<text x="52.9" y="59.4">2</text>
<text x="88.4" y="56.9">2</text>
<text x="101.1" y="59.4">1</text>
<text x="124" y="59.4">6</text>
<text x="88.4" y="62">3</text>
<text x="124" y="64.5">5</text>
<text x="136.7" y="62">7</text>
<text x="218" y="73.4">2</text>
<text x="225.8" y="78" transform="rotate(-90 225.8 78)">1</text>
<text x="230.7" y="73.4">4</text>
<text x="250.3" y="73.4">1</text>
<text x="250.3" y="75.9">2</text>
<text x="10.4" y="85.6">B</text>
<text x="267.8" y="85.6">B</text>
<text x="210.3" y="95">2</text>
<text x="223" y="95">4</text>
<text x="250.3" y="95">1</text>
<text x="218.2" y="99.5" transform="rotate(-90 218.2 99.5)">1</text>
<text x="250.3" y="97.5">2</text>
<text x="202.7" y="117.9">2</text>
<text x="215.4" y="117.9">4</text>
<text x="250.3" y="117.9">1</text>
<text x="210.6" y="122.4" transform="rotate(-90 210.6 122.4)">1</text>
<text x="250.3" y="120.4">2</text>
<text x="63" y="126.1">1</text>
<text x="63" y="128.7">2</text>
<text x="63" y="131.2">3</text>
<text x="116.9" y="129.5" transform="rotate(-90 116.9 129.5)">Adafruit Feather M4 Express</text>
<text x="10.4" y="135.6">C</text>
<text x="267.8" y="135.6">C</text>
<text x="241.7" y="146.5" transform="rotate(-90 241.7 146.5)">1</text>
<text x="241.7" y="155.4" transform="rotate(-90 241.7 155.4)">2</text>
<text x="40.2" y="172.5">1</text>
<text x="86.1" y="173.2" transform="rotate(-90 86.1 173.2)">2</text>
<text x="40.2" y="175">2</text>
<text x="86.1" y="178.3" transform="rotate(-90 86.1 178.3)">1</text>
<text x="10.4" y="185.6">D</text>
<text x="267.8" y="185.6">D</text>
<text x="35" y="205.5">1</text>
<text x="85" y="205.5">2</text>
<text x="135" y="205.5">3</text>
<text x="185" y="205.5">4</text>
<text x="235" y="205.5">5</text>
</g>
<g font-size="1.8" fill="#0000c2">
<text x="211.1" y="16.6">R12(through-hole)</text>
<text x="20.3" y="22">desired CV Gain = Voutpk_pk / Vinpk_pk</text>
<text x="20.3" y="23.9">desired CV Gain = 3.3v / 20v = 0.165</text>
<text x="90.8" y="20.1">analog input signal processing stage</text>
<text x="20.3" y="25.8">actual CV Gain = R5 / R4 = 0.1667</text>
<text x="20.3" y="29.6">Vref1 = ( 3.3 / 2 ) / [ 1 + ( R5 / R4 ) ]</text>
<text x="20.3" y="31.5">Vref1 = 1.650v / [ 1 + ( 100K / 600K ) ]</text>
<text x="20.3" y="33.4">Vref1 = 1.650v / 1.1667</text>
<text x="20.3" y="35.3">Vref1 = 1.414v</text>
<text x="20.3" y="39.1">C1 = rate / ( 2pi * R5)</text>
<text x="20.3" y="41">0.01uF = 0.038sec / (6.28 * 600K)</text>
<text x="21" y="45.5">input -&gt; output</text>
<text x="21" y="47.4">-10v</text>
<text x="200" y="46.1">Meter output scaling:</text>
<text x="21" y="51.2">+10v</text>
<text x="200" y="48">Adjust R8 for meter full-scale value</text>
<text x="200" y="49.9">R8 = 3.3V / 1.5mA = 2.2K ohms</text>
<text x="34.3" y="58.8">-10V to +10V</text>
<text x="85.1" y="75.9">voltage sum stage</text>
<text x="85.1" y="77.9">CV gain = -0.1667</text>
<text x="124.5" y="74">1.0 gain</text>
<text x="124.5" y="75.9">inverter stage</text>
<text x="229.9" y="77.2">Vf=2.1v @ 10mA</text>
<text x="85.1" y="79.8">Vref gain = +1.1667</text>
<text x="64.8" y="84.2">+1.416V</text>
<text x="134.6" y="84.8">+1.650V</text>
<text x="229.9" y="98.8">Vf=2.1v @ 10mA</text>
<text x="229.9" y="121.7">Vf=2.1v @ 10mA</text>
<text x="238.1" y="131.2">buffered LED outputs</text>
<text x="37.5" y="142.6">range select input</text>
<text x="109.9" y="142">microcontroller</text>
<text x="128.3" y="143.9">Feather Pin Usage:</text>
<text x="128.3" y="145.8">3V: powers all internal components and external LEDs</text>
<text x="128.3" y="147.7">GND: common ground for everything</text>
<text x="128.3" y="149.6">A0: digital-to-analog (DAC) output to series meter resistor</text>
<text x="128.3" y="151.5">A2: analog input from op-amp input signal processing stage</text>
<text x="128.3" y="153.4">A3: analog input from range selection potentiometer</text>
<text x="128.3" y="155.3">D5: digital output to LED1 buffer</text>
<text x="128.3" y="157.2">D6: digital output to LED2 buffer</text>
<text x="128.3" y="159.1">D9: digital output to LED3 buffer</text>
<text x="128.3" y="161">D10: digital output to piezo speaker</text>
<text x="93.3" y="166.1">Vf=2.1v @ 5mA</text>
<text x="128.3" y="162.9">EN: power enable digital input from power switch (inverted)</text>
<text x="217.8" y="163.6">piezo speaker</text>
<text x="45.7" y="189">power management</text>
<text x="85.7" y="196.6">Standalone Analog Mode:</text>
<text x="85.7" y="198.5">Provide power to 3V pin using https://www.adafruit.com/product/2745</text>
<text x="85.7" y="200.4">Jumper pin A0 to pin A2</text>
</g>
<g font-size="1.8" fill="#008484">
<text x="210.5" y="18.5">100M</text>
<text x="222.6" y="22.3">J4</text>
<text x="92.2" y="28">C3</text>
<text x="211.6" y="24.2">R8</text>
<text x="211.6" y="26.1">2K</text>
<text x="222" y="24.8">METER_OUTPUT</text>
<text x="91.8" y="30.3">0.01uF</text>
<text x="254.3" y="35.1">MES1</text>
<text x="91.9" y="40.7">100K</text>
<text x="92.9" y="38.8">R5</text>
<text x="130.5" y="40.3">10K</text>
<text x="131" y="38">R7</text>
<text x="214.7" y="41.3">GND</text>
<text x="254.4" y="37.4">1.6mA</text>
<text x="49.8" y="52.1">J1</text>
<text x="74.4" y="53.4">R4</text>
<text x="90.6" y="51.5">+3V3</text>
<text x="43.3" y="54.7">CV_INPUT</text>
<text x="74.1" y="55.3">600K</text>
<text x="112" y="57.4">10K</text>
<text x="112.5" y="55.1">R6</text>
<text x="129.8" y="56.6">U1B</text>
<text x="129.9" y="58.5">TLV2462</text>
<text x="60.7" y="63.4">100K</text>
<text x="63.1" y="61.5">R3</text>
<text x="90.7" y="62.9">+</text>
<text x="95" y="64.8">TLV2462</text>
<text x="126.2" y="65.4">+</text>
<text x="221.8" y="63">+3V3</text>
<text x="90.9" y="69.8">GND</text>
<text x="94.7" y="66.7">U1A</text>
<text x="224.3" y="68">U2</text>
<text x="224.4" y="70.5">74HCT1G125</text>
<text x="241.1" y="71.4">220</text>
<text x="241.5" y="69.1">R9</text>
<text x="251.1" y="71.2">LED1</text>
<text x="253.7" y="69.3">J5</text>
<text x="55.4" y="75">+3V3</text>
<text x="64.8" y="73.7">GND</text>
<text x="143.1" y="75">+3V3</text>
<text x="59.1" y="83.2">R1</text>
<text x="146.8" y="83.2">R14</text>
<text x="59.3" y="85.5">133K</text>
<text x="96.7" y="89.6">+3V3</text>
<text x="147" y="85.5">100K</text>
<text x="214.2" y="84.6">+3V3</text>
<text x="216.7" y="89.6">U3</text>
<text x="224.2" y="88.9">GND</text>
<text x="59.1" y="93.4">R2</text>
<text x="59.3" y="95.7">100K</text>
<text x="115" y="93.4">M1</text>
<text x="146.8" y="93.4">R15</text>
<text x="147" y="95.7">100K</text>
<text x="216.8" y="92.1">74HCT1G125</text>
<text x="240.9" y="90.7">R10</text>
<text x="241.1" y="93">220</text>
<text x="251.1" y="92.8">LED2</text>
<text x="253.7" y="90.9">J6</text>
<text x="105.8" y="97.8">RST</text>
<text x="105.8" y="100.3">3V</text>
<text x="55.3" y="104.1">GND</text>
<text x="105.8" y="102.9">AREF</text>
<text x="105.8" y="105.4">GND</text>
<text x="105.8" y="107.9">A0</text>
<text x="123" y="107.9">BAT</text>
<text x="143" y="104.1">GND</text>
<text x="206.6" y="107.4">+3V3</text>
<text x="105.8" y="110.5">A1</text>
<text x="105.8" y="113">A2</text>
<text x="122.9" y="113">USB</text>
<text x="124.2" y="110.5">EN</text>
<text x="209.1" y="112.4">U4</text>
<text x="216.6" y="110.5">GND</text>
<text x="240.9" y="113.5">R11</text>
<text x="253.7" y="113.7">J7</text>
<text x="70.1" y="118.8">+3V3</text>
<text x="105.8" y="115.6">A3</text>
<text x="105.8" y="118.1">A4</text>
<text x="123.4" y="115.6">D13</text>
<text x="123.4" y="118.1">D12</text>
<text x="209.2" y="115">74HCT1G125</text>
<text x="241.1" y="115.8">220</text>
<text x="251.1" y="115.6">LED3</text>
<text x="58.7" y="122">J3</text>
<text x="58.7" y="123.9">RANGE_SEL</text>
<text x="105.8" y="120.6">A5</text>
<text x="105.8" y="123.2">SCK</text>
<text x="105.8" y="125.7">MO</text>
<text x="123.4" y="120.6">D11</text>
<text x="123.4" y="123.2">D10</text>
<text x="124.4" y="125.7">D9</text>
<text x="21.5" y="130.7">RANGE_SELECT</text>
<text x="32.1" y="128.4">RV1</text>
<text x="105.8" y="128.3">MI</text>
<text x="105.8" y="130.8">RX</text>
<text x="124.4" y="128.3">D6</text>
<text x="124.4" y="130.8">D5</text>
<text x="105.8" y="133.3">TX</text>
<text x="105.8" y="135.9">D4</text>
<text x="122.9" y="135.9">SDA</text>
<text x="123.1" y="133.3">SCL</text>
<text x="209" y="133.3">GND</text>
<text x="66.1" y="141">GND</text>
<text x="96.6" y="144.8">GND</text>
<text x="244.2" y="150">P1</text>
<text x="245.5" y="152.3">PKMCS0909E4000-R1</text>
<text x="84.7" y="156.9">+3V3</text>
<text x="66.9" y="166.5">+3V3</text>
<text x="88.4" y="165.1">R13</text>
<text x="88.5" y="167.4">470</text>
<text x="240.1" y="165.1">GND</text>
<text x="35.2" y="170.2">POWER_SWITCH</text>
<text x="35.9" y="168.3">J2</text>
<text x="59.4" y="177.2">10uF</text>
<text x="61.8" y="175.3">C1</text>
<text x="73.9" y="175.3">C2</text>
<text x="74" y="177.2">0.1uF</text>
<text x="89.5" y="174.9">D1</text>
<text x="89.6" y="177.2">GRN LED</text>
<text x="52.8" y="185.4">GND</text>
<text x="66.8" y="185.4">GND</text>
<text x="84.5" y="185.4">GND</text>
</g>
<g font-size="1.8">
<text x="197.5" y="27.1">A0</text>
<text x="149.2" y="62">A2</text>
<text x="186.7" y="73.4">D5</text>
<text x="61.6" y="88.6">Vref1</text>
<text x="137.2" y="88.6">Vref2</text>
<text x="186.7" y="95">D6</text>
<text x="88.9" y="107.1">A0</text>
<text x="89.5" y="112.1">A2</text>
<text x="139.7" y="109.6">-EN</text>
<text x="89.5" y="114.7">A3</text>
<text x="186.7" y="117.9">D9</text>
<text x="139.7" y="124.8">D9</text>
<text x="139.7" y="122.3">D10</text>
<text x="78.1" y="126.1">A3</text>
<text x="139.7" y="129.9">D5</text>
<text x="139.7" y="127.4">D6</text>
<text x="186.7" y="140.7">D10</text>
<text x="50.8" y="172.5">-EN</text>
</g>
<g font-size=".7" fill="#840000">
<text x="103.3" y="97">1</text>
<text x="103.3" y="99.5">2</text>
<text x="103.3" y="102">3</text>
<text x="103.3" y="104.6">4</text>
<text x="103.3" y="107.1">5</text>
<text x="128.5" y="107.1">17</text>
<text x="103.3" y="109.7">6</text>
<text x="103.3" y="112.2">7</text>
<text x="128.5" y="109.7">18</text>
<text x="128.5" y="112.2">19</text>
<text x="103.1" y="119.8">10</text>
<text x="103.3" y="114.7">8</text>
<text x="103.3" y="117.3">9</text>
<text x="128.5" y="114.7">20</text>
<text x="128.5" y="117.3">21</text>
<text x="128.5" y="119.8">22</text>
<text x="103.1" y="122.4">11</text>
<text x="103.1" y="124.9">12</text>
<text x="128.5" y="122.4">23</text>
<text x="128.5" y="124.9">24</text>
<text x="103.1" y="127.4">13</text>
<text x="103.1" y="130">14</text>
<text x="128.5" y="127.4">25</text>
<text x="128.5" y="130">26</text>
<text x="103.1" y="132.5">15</text>
<text x="103.1" y="135.1">16</text>
<text x="128.5" y="132.5">27</text>
<text x="128.5" y="135.1">28</text>
</g>
</svg>
